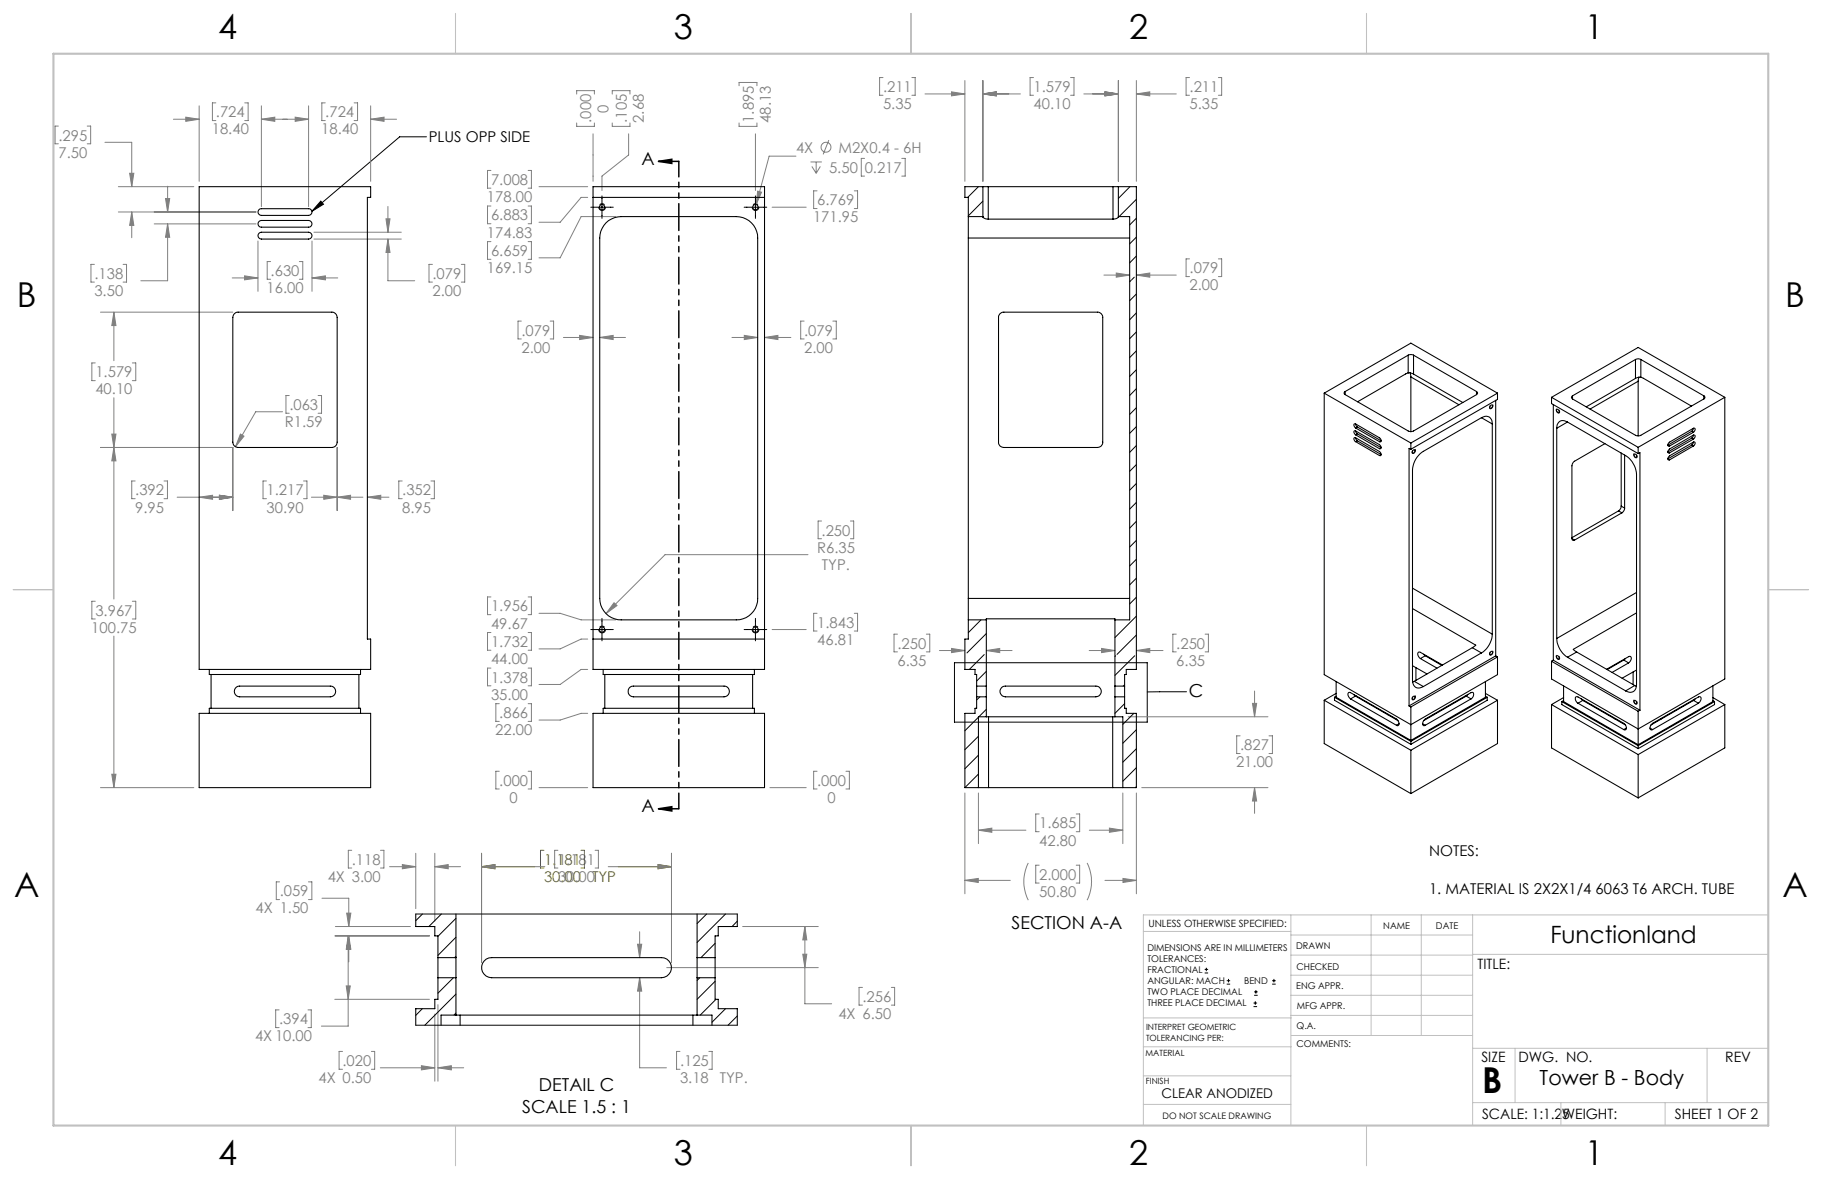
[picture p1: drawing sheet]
<svg xmlns="http://www.w3.org/2000/svg" width="432mm" height="279mm" viewBox="0 0 432 279" stroke-linecap="round" stroke-linejoin="round" font-family="sans-serif">
<g fill="none" stroke="#808080" stroke-width=".24">
<path d="M209.3 18.4h-.8v4.2h.8M216.1 18.4h.8v4.2h-.8M228.7 19.1v23.9M232.9 19.1v23.9M244.9 18.4h-.8v4.2h.8M253.7 18.4h.8v4.2h-.8M265 19.1v23.9M269.3 19.1v23.9M281.9 18.4h-.8v4.2h.8M288.7 18.4h.8v4.2h-.8M13.8 29.9h-.7v4.2h.7M20.7 29.9h.8v4.2h-.8"/>
<path d="M24.9 33.7h6.3v10.5M41.1 28.3h6.1M44 27.8l3.2 .5-3.2 .5zM47.2 25.1v17.9M51.2 24.4h-.9v4.2h.9M58 24.4h.8v4.2h-.8M61.9 28.3l3.2-.5v1zM61.9 25.1v23.9M61.9 28.3h11.2M70 27.8l3.1 .5-3.1 .5zM73.1 25.1v23.9M77.1 24.4h-.8v4.2h.8"/>
<path d="M83.9 24.4h.8v4.2h-.8M87.8 28.3l3.2-.5v1zM87.8 28.3h6.2M87.8 25.1v17.9M136.7 22.3v-.8h4.2v.8M136.7 29.1v.9h4.2v-.9M140.5 31.7v11.3M145.1 29.1v.9h4.2v-.9M145.1 22.3v-.8h4.2v.8M149 31.7v5l-6.3 5v3.5M175.2 29.1v.9h4.2v-.9M175.2 20.3v-.8h4.2v.8"/>
<path d="M179 31.7v13.5M188.6 37h-6.3l-3.1 11.5M192.1 38.4h2.7M192.4 39.4l1 1.7M193.4 38.4v2.7M194.4 39.4l-1 1.7M196.4 33.2l-1.3 3.4M204.9 37.5h-.8v4.2h.8M213.7 37.5h.8v4.2h-.8M219.2 22.3h9.5M225.5 21.8l3.2 .5-3.2 .4zM232.9 22.3l3.2-.5v.9z"/>
<path d="M232.9 22.3h8.9M256.9 22.3h8.1M261.9 21.8l3.1 .5-3.1 .4zM269.3 22.3l3.2-.5v.9zM269.3 22.3h9.5M28 44.2h17.9M28 50.2h32.7M30.7 41.1h1l-.5 3.1zM31.2 50.2l.5 3.2h-1zM31.2 50.2v6.1M36.5 53.1h24.2M39.2 47.1h1l-.5 3.1z"/>
<path d="M39.7 53.1l.5 3.1h-1zM39.7 53.1v13.4h-6.3M39.7 44.1v6.1M61.1 57.1v11.9M73.9 57.1v11.9M74.4 55h20.7M74.4 56.7h20.7M91.5 51.9h.9l-.5 3.1zM91.9 56.7l.5 3.1h-.9zM91.9 56.7v9.8h6.4M91.9 48.9v6.1M116.3 40.4h-.8v4.2h.8"/>
<path d="M116.3 48.8h-.8v4.2h.8M116.3 57.3h-.8v4.2h.8M125.2 40.4h.7v4.2h-.7M125.2 48.8h.7v4.2h-.7M125.2 57.3h.7v4.2h-.7M127.7 44.2h11.6M139.3 46.8h-1.6l-4.9 5.9h-5.1M145.9 51.3h-8.2l-4.9 9.8h-5.1M179.6 45.3l.9 .2-1.3 3zM183 49.1h8.1M193.6 45.2h-.8v4.2h.8M202.5 45.2h.7v4.2h-.7"/>
<path d="M22.4 62.7h-.8v4.2h.8M23.8 74h31.4M27 74l.5 3.2h-1zM27 74v11.5M29.2 62.7h.8v4.2h-.8M55 65.9h6.1M58 65.4l3.1 .5-3.1 .4zM64.1 62h-.8v4.2h.8M70.9 62h.9v4.2h-.9M73.9 65.9l3.2-.5v.9zM73.9 65.9h6.1M102.5 62.7h-.8v4.2h.8"/>
<path d="M109.3 62.7h.8v4.2h-.8M123.5 76.1h-.7v4.2h.7M130.4 76.1h.8v4.2h-.8M133.5 80h7M137.4 79.5l3.1 .5-3.1 .5zM142.1 80l3.2-.5v1zM142.1 80h6.1M173.5 80h6.1M176.4 79.5l3.2 .5-3.2 .5zM181.2 80l3.2-.5v1zM181.2 80h6.2M190.6 76.1h-.8v4.2h.8"/>
<path d="M197.4 76.1h.8v4.2h-.8M261.6 65.2h6.1M264.5 64.7l3.2 .5-3.2 .5zM269.3 65.2l3.2-.5v1zM269.3 65.2h9.5M281.9 61.3h-.8v4.2h.8M288.7 61.3h.8v4.2h-.8M22.6 86h-.8v4.2h.8M27 94.3v47.7M31.4 86h.8v4.2h-.8M67 97.6h-6.4l-4.8 8.3M68.5 93.7h-.7v4.2h.7"/>
<path d="M75.4 93.7h.8v4.2h-.8M23.8 106h31.4v15M26.5 102.9h1l-.5 3.1zM27 106l.5 3.2h-1zM32 114h-.8v4.2h.8M38.9 114h.8v4.2h-.8M42 117.8h13.2M47.2 117.8l3.2-.4v.9zM52 117.4l3.2 .4-3.2 .5zM57 102.9l.8 .5-2 2.5zM63.1 114h-.8v4.2h.8M71.9 114h.8v4.2h-.8"/>
<path d="M73.8 117.8h12.2M76.7 117.4l3.2 .4-3.2 .5zM79.9 117.8l3.2-.4v.9zM79.9 106v15M87.1 117.8l3.1-.4v.9zM87.1 117.8h5.1M95.3 114h-.8v4.2h.8M102.1 114h.8v4.2h-.8M191.5 131.4h-33.9l-14 14M194.7 123.5h-.8v4.2h.8M201.5 123.5h.8v4.2h-.8M22.6 142.5h-.8v4.2h.8"/>
<path d="M27 150.7v36M31.4 142.5h.8v4.2h-.8M116.3 158.3h-.8v4.2h.8M116.3 141.5h-.8v4.2h.8M116.3 149.9h-.8v4.2h.8M125.2 141.5h.7v4.2h-.7M125.2 149.9h.7v4.2h-.7M125.2 158.3h.7v4.2h-.7M127.7 145.3h5.1l4.9 1.6h8.2M139.3 158.6h-1.6l-4.9 3.6h-5.1M139.3 151.4h-1.6l-4.9 2.4h-5.1M145.5 142.8l.7 .7-2.6 1.9z"/>
<path d="M183 149.2h8.1M193.6 145.3h-.8v4.2h.8M202.5 145.3h.7v4.2h-.7M212.7 150.3h-.8v4.2h.8M219.5 150.3h.8v4.2h-.8M222.6 154.2h6.1M225.5 153.7l3.2 .5-3.2 .5zM233.8 154.2l3.1-.5v1zM233.8 154.2h6.1M258.1 154.2h6.1M261.1 153.7l3.1 .5-3.1 .5zM269.3 154.2l3.2-.5v1z"/>
<path d="M269.3 154.2h6.3M278.8 150.3h-.8v4.2h.8M285.6 150.3h.8v4.2h-.8M118.3 166.8h-.8v4.2h.8M125.2 166.8h.7v4.2h-.7M139.3 169.1h-1.6l-4.9 1.5h-5.1M267.4 169.9h33.1M293.9 174.4h-.8v4.2h.8M296.8 166.7h1l-.5 3.2zM297.3 163.8v6.1M300.7 174.4h.9v4.2h-.9M23.8 186.7h22.1"/>
<path d="M26.5 183.5h1l-.5 3.2zM118.3 182.8h-.8v4.2h.8M125.2 182.8h.7v4.2h-.7M127.7 186.7h11.6M182.5 186.7h8.6M193.6 182.8h-.8v4.2h.8M200.5 182.8h.8v4.2h-.8M228.7 187.9v23.9M231.9 196.7l3.2-.4v.9zM231.9 187.9v12M231.9 196.7h11.2M246.3 192.9h-.8v4.2h.8"/>
<path d="M255.1 192.9h.8v4.2h-.8M258.2 196.7h7.9M262.9 196.3l3.2 .4-3.2 .5zM266.1 187.9v12M269.3 187.9v23.9M270.6 186.7h29.9M297.3 186.7l.5 3.1h-1zM297.3 186.7v6.1M66.3 209h-.8v4.2h.8M73.1 209h.8v4.2h-.8M76.3 212.9h6.4v6.7M79.5 219.6h17.8"/>
<path d="M82.2 216.4h.9l-.4 3.2zM83.4 201.5h-.8v4.2h.8M90.2 201.5h.8v4.2h-.8M92.3 205.4h6.2M95.4 204.9l3.1 .5-3.1 .5zM98.5 202.2v13.1M103 205.4l3.2-.5v1zM103 202.2v16.1M103 205.4h6.1M114.1 205.4l3.2-.5v1zM114.1 205.4h15M114.1 202.2v25.8"/>
<path d="M132.2 201.5h-.8v4.2h.8M141 201.5h.8v4.2h-.8M144.1 205.4h15M156 204.9l3.1 .5-3.1 .5zM159.1 202.2v25.8M176 219.6h17.9M190.7 219.6l.5 3.1h-.9zM190.7 219.6v18.3h6.4M228.7 208.6l3.1-.4v.9zM228.7 208.6h10.7M243.7 204.5a9.7 9.7 0 0 0 0 8.8M246.3 205h-.8v4.3h.8"/>
<path d="M255.1 205h.8v4.3h-.8M257.6 204.5a9.7 9.7 0 0 1 0 8.8M261.9 208.6h7.4M266.1 208.2l3.2 .4-3.2 .5zM66.1 239.3h-.8v4.2h.8M73 239.3h.8v4.2h-.8M79.3 221.8h22.5M79.3 236.8h22.5M82.1 233.6h.9l-.5 3.2zM82.5 221.8l.5 3.2h-.9zM82.5 221.8v21.4h-6.3M82.7 221.8l.4 3.2h-.9z"/>
<path d="M82.7 221.8v6.1M103.8 238.1v18.1M151.1 223.8h1l-.5 3.1zM151.6 231.7l.5 3.2h-1zM151.6 231.7v21.3h6.3M151.6 220.8v6.1M158 229.3h35.9M190.3 226.1h.9l-.5 3.2zM204.4 234h-.8v4.2h.8M211.2 234h.8v4.2h-.8M81.2 249.2h-.8v4.2h.8M88 249.2h.8v4.2h-.8"/>
<path d="M90.1 253h12.9M99.9 252.6l3.1 .4-3.1 .5zM103 240.3v15.9M103.8 253l3.2-.4v.9zM103.8 253h6.1M161.1 249.2h-.8v4.2h.8M168 249.2h.8v4.2h-.8"/>
<circle cx="195.7" cy="34.9" r="1.18"/>
</g>
<g fill="none" stroke="#000" stroke-width=".24">
<path d="M101.1 32.4h-6.4l-20.8 17.7M76 47.7l.7 .7-2.8 1.7zM140 49.1h5.3M142.7 46.4v5.4M176.4 49.1h5.3M179 46.4v5.4M140 149.2h5.3M142.7 146.5v5.4M176.4 149.2h5.3M179 146.5v5.4M226.2 157.1h45.7v14h-45.7zM281.2 163.9l-9.3 .1"/>
<path d="M285.5 230.6h.8M285.5 229.7h.8M285.9 229.3v.9M290.7 233.2h.8M290.7 232.4h.8M291.1 232v.8M297.1 238.5h.8M297.1 237.7h.8M297.2 235.9h.9M297.2 235.1h.9M297.5 237.3v.8M297.6 234.6v.9"/>
<path d="M301.5 233.2h.8M301.5 232.4h.8M301.9 232v.8"/>
</g>
<path d="M156 38.2l3.2-.5v1zM156 38.2h4.9M156 191.7l3.2-.5v1zM156 191.7h4.9" fill="none" stroke="#000" stroke-width=".35"/>
<path d="M114.1 202.2v25.8M114.1 205.4h12.7M114.1 205.4l3.2-.5v1zM128.9 201.5h-.8v4.2h.8M137.7 201.5h.8v4.2h-.8M146.5 205.4h12.6M156 204.9l3.1 .5-3.1 .5zM159.1 202.2v25.8" fill="none" stroke="#808000" stroke-width=".24"/>
<path d="M142.7 49.9a.8 .8 0 0 1-.7-1.2 .8 .8 0 0 1 1.3-.1 .8 .8 0 0 1-.5 1.3h-.1M179.1 49.9a.8 .8 0 0 1-.8-1.2 .8 .8 0 0 1 1.4-.1 .8 .8 0 0 1-.5 1.3h-.1M142.7 150a.8 .8 0 0 1-.7-1.2 .8 .8 0 0 1 1.3-.1 .8 .8 0 0 1-.5 1.3h-.1M179.1 150a.8 .8 0 0 1-.8-1.2 .8 .8 0 0 1 1.4-.1 .8 .8 0 0 1-.5 1.3h-.1" fill="none" stroke="#000" stroke-width=".24" stroke-dasharray="1.3 .6" stroke-linecap="butt"/>
<path d="M353.4 96.8l-.1 .1a.54 .54 0 0 1-.2-.7 .54 .54 0 0 1 .6-.4l.1 .5-.4 .5M369.2 97.8a.48 .48 0 0 1-.4-.4 .48 .48 0 0 1 .4-.5 .51 .51 0 0 1 .4 .4 .51 .51 0 0 1-.3 .6l-.1-.1M335 107.4v.1a.54 .54 0 0 1-.3-.7 .54 .54 0 0 1 .6-.4l.1 .5-.4 .5M387.6 108.4a.48 .48 0 0 1-.5-.4 .48 .48 0 0 1 .4-.5 .51 .51 0 0 1 .5 .4 .51 .51 0 0 1-.3 .6l-.1-.1M353.4 155.2h-.1a.54 .54 0 0 1-.2-.6 .54 .54 0 0 1 .6-.4l.1 .5-.4 .5M369.2 156.2a.48 .48 0 0 1-.4-.4 .48 .48 0 0 1 .4-.5 .51 .51 0 0 1 .4 .4 .51 .51 0 0 1-.3 .6l-.1-.1M335 165.8a.54 .54 0 0 1-.3-.6 .54 .54 0 0 1 .6-.4l.1 .5-.4 .5M387.6 166.8a.48 .48 0 0 1-.5-.4 .48 .48 0 0 1 .4-.5 .51 .51 0 0 1 .5 .4 .51 .51 0 0 1-.3 .6l-.1-.1" fill="none" stroke="#000" stroke-width=".24" stroke-dasharray="1.3 .6" stroke-dashoffset=".1" stroke-linecap="butt"/>
<path d="M160.9 38.2v153.5" fill="none" stroke="#000" stroke-width=".35" stroke-dasharray="6.3 1.3 1.3 1.3 1.3 1.3" stroke-dashoffset="2.7"/>
<g fill="none" stroke="#c0c0c0" stroke-width=".24">
<path d="M305.9 216.8v49.9M324.9 216.8v28.6M336.8 216.8v28.6M349 216.8v49.9M419.1 216.8h-148.1v49.9M271 220.7h34.9M305.9 231.1h43.1M305.9 226.3h43.1M305.9 221.6h43.1M305.9 235.9h43.1M349 226.2h70.1M271 255h34.9"/>
<path d="M271 248.1h35M271 241.2h35M305.9 240.6h43.1M306 245.4h43M349 248.4h70.1M359.1 248.4v12.9M404.6 248.4v12.9M271 261.7h34.9M349 261.3h70.1M369.9 261.3v5.4M394.6 261.3v5.4"/>
</g>
<path d="M108 3.2v9.5M215.9 3.2v9.5M323.8 3.2v9.5M3.1 139.7h9.6M419.1 139.7h9.5M108 266.7v9.6M215.9 266.7v9.6M323.8 266.7v9.6" fill="none" stroke="#c0c0c0" stroke-width=".25"/>
<path d="M12.7 12.7h406.4v254h-406.4z" fill="none" stroke="#c0c0c0" stroke-width=".5"/>
<g fill="#000">
<path d="M76 47.7l.7 .7-2.8 1.7z"/>
<path d="M156 38.2l3.2-.5v1zM156 191.7l3.2-.5v1z"/>
</g>
<path d="M156 204.9l3.1 .5-3.1 .5zM114.1 205.4l3.2-.5v1z" fill="#808000"/>
<path d="M145.5 142.8l-1.9 2.6 2.6-1.9zM179.6 45.3l-.4 3.2 1.3-3zM137.4 79.5l3.1 .5-3.1 .5zM142.1 80l3.2-.5v1zM176.4 79.5l3.2 .5-3.2 .5zM181.2 80l3.2-.5v1zM261.9 21.8l3.1 .5-3.1 .4zM232.9 22.3l3.2-.5v.9zM264.5 64.7l3.2 .5-3.2 .5zM269.3 65.2l3.2-.5v1zM269.3 22.3l3.2-.5v.9zM261.9 21.8l3.1 .5-3.1 .4zM225.5 21.8l3.2 .5-3.2 .4zM232.9 22.3l3.2-.5v.9zM266.1 208.2l3.2 .4-3.2 .5zM228.7 208.6l3.1-.4v.9zM262.9 196.3l3.2 .4-3.2 .5zM231.9 196.7l3.2-.4v.9zM296.8 166.7h1l-.5 3.2zM297.3 186.7l.5 3.1h-1zM261.1 153.7l3.1 .5-3.1 .5zM269.3 154.2l3.2-.5v1zM225.5 153.7l3.2 .5-3.2 .5zM233.8 154.2l3.1-.5v1zM82.2 216.4h.9l-.4 3.2zM82.7 221.8l.4 3.2h-.9zM82.5 221.8l.5 3.2h-.9zM82.1 233.6h.9l-.5 3.2zM95.4 204.9l3.1 .5-3.1 .5zM103 205.4l3.2-.5v1zM114.1 205.4l3.2-.5v1zM156 204.9l3.1 .5-3.1 .5zM151.1 223.8h1l-.5 3.1zM151.6 231.7l.5 3.2h-1zM190.7 219.6l.5 3.1h-.9zM190.3 226.1h.9l-.5 3.2zM99.9 252.6l3.1 .4-3.1 .5zM103.8 253l3.2-.4v.9zM91.5 51.9h.9l-.5 3.1zM91.9 56.7l.5 3.1h-.9zM44 27.8l3.2 .5-3.2 .5zM61.9 28.3l3.2-.5v1zM87.8 28.3l3.2-.5v1zM70 27.8l3.1 .5-3.1 .5zM30.7 41.1h1l-.5 3.1zM31.2 50.2l.5 3.2h-1zM39.2 47.1h1l-.5 3.1zM39.7 53.1l.5 3.1h-1zM58 65.4l3.1 .5-3.1 .4zM73.9 65.9l3.2-.5v.9zM26.5 183.5h1l-.5 3.2zM27 106l.5 3.2h-1zM27 74l.5 3.2h-1zM26.5 102.9h1l-.5 3.1zM52 117.4l3.2 .4-3.2 .5zM79.9 117.8l3.2-.4v.9zM52 117.4l3.2 .4-3.2 .5zM47.2 117.8l3.2-.4v.9zM76.7 117.4l3.2 .4-3.2 .5zM87.1 117.8l3.1-.4v.9zM57 102.9l-1.2 3 2-2.5z" fill="#808080"/>
<g fill="none" stroke="#000" stroke-width=".25">
<path d="M47.2 44.2h40.6v2.6h-.7v104.6h.7v7.2h-40.6zM61.4 49.7l.5-.2h11.2a.79 .79 0 0 1 .8 .8 .79 .79 0 0 1-.8 .7h-11.2a.8 .8 0 0 1-.7-.5 .8 .8 0 0 1 .2-.8zM61.4 52.5l.5-.3h11.2a.79 .79 0 0 1 .8 .8 .79 .79 0 0 1-.8 .8h-11.2a.78 .78 0 0 1-.7-.4 .78 .78 0 0 1 .2-.9zM61.4 55.3l.5-.3h11.2a.81 .81 0 0 1 .8 .8 .81 .81 0 0 1-.8 .9h-11.2a.8 .8 0 0 1-.7-.5 .8 .8 0 0 1 .2-.9zM140.5 44.2h40.7v114.4h-40.7zM140.5 46.8h40.7M143.6 52.8a5.4 5.4 0 0 1 3.6-1.5h27.3a5.1 5.1 0 0 1 5.1 5.1v85.4a5.1 5.1 0 0 1-5.1 5.1h-27.3a5.1 5.1 0 0 1-5.1-5.1v-85.4a5 5 0 0 1 1.5-3.6zM229.5 51.3v5.1M229.5 51.3h3.4M229.5 56.4v85.4M229.5 56.4h38.2M232.9 51.3v.1a.96 .96 0 0 0 1.3 .5"/>
<path d="M232.9 44.2h1.3M232.9 44.2h-4.2v2.6h.8v4.5M232.9 44.2v7.1M234.2 44.2h29.6M234.2 51.9h29.6M234.2 44.2v7.7M263.8 44.2h1.2M263.8 44.2v7.7M265 51.3l-.5 .5-.7 .1M265 44.2h4.3v114.4h-2.4v1.2h-.4v2.8M265 51.3h2.7v95.6h-3.5M265 44.2v7.1"/>
<path d="M55.6 74.3l.6-.3h22.4a1.26 1.26 0 0 1 1.3 1.2v29.6a1.26 1.26 0 0 1-1.3 1.2h-22.2a1.26 1.26 0 0 1-1.2-1.2v-29.6zM237 74.3l.7-.3h22.4a1.21 1.21 0 0 1 1.2 1.2v29.6a1.21 1.21 0 0 1-1.2 1.2h-22.2a1.21 1.21 0 0 1-1.3-1.2v-29.8zM313.8 93.2l20.6-11.9 20.5 11.9M313.8 93.2l20.6 11.8M313.8 93.2v66.7l20.6 11.8 20.5-11.8v-4.2M318.8 93.5l15 8.7 .6 .1 .6-.2 14.9-8.6M318.8 92.8a.38 .38 0 0 0-.3 .4 .38 .38 0 0 0 .3 .3M318.8 92.8v.7M333.7 84.2l.5-.2 .8 .2M333.7 88.4l-12 6.8M333.7 88.4l1.3 .3M333.7 84.2l-14.9 8.6"/>
<path d="M333.7 84.2v4.2M334.2 88.3l.2 1M334.4 89.3v13M334.4 89.3l11.4 6.6M335 84.2l14.9 8.6M335 88.7l11.7 6.7M335 84.2v4.5M349.9 92.8a.4 .4 0 0 1 .3 .4 .4 .4 0 0 1-.3 .3M349.9 92.8v.7M351.1 99a1.57 1.57 0 0 1 1.8-.2 1.57 1.57 0 0 1 .8 1.7M351.1 99l-13.8 8a5.5 5.5 0 0 0-2.5 4.4v49.8a1.57 1.57 0 0 0 .7 1.7 1.57 1.57 0 0 0 1.8-.2M351.1 99l2.6 1.5"/>
<path d="M353.3 96.1l.2-.1a.43 .43 0 0 1 .1 .5 .43 .43 0 0 1-.5 .2zM354.5 94.9v60.5M354.9 93.2l-20.5 11.8M354.9 93.2v1.5l-20.5 11.8M367.7 94.2l20.5-11.9 20.6 11.9M367.7 94.2l20.5 11.8M367.7 94.2v1.4l20.5 11.9M368.1 95.9v60.6M369 97a.47 .47 0 0 1 .4 .3 .47 .47 0 0 1-.1 .5l-.4-.4zM372.7 93.8a.4 .4 0 0 0-.3 .4 .4 .4 0 0 0 .3 .3M372.7 94.5l15.4 8.8 .7-.1 15-8.7M372.7 93.8v.7"/>
<path d="M387.6 85.2l.6-.2 .7 .2M387.6 85.2l-14.9 8.6M387.6 89.7l-11.7 6.7M387.6 85.2v4.5M388.2 90.3v13M388.2 90.3l-11.4 6.6M388.4 89.4l-.2 .9M388.9 89.4l-1.3 .3M388.9 89.4l12 6.8M388.9 85.2l14.9 8.6M388.9 85.2v4.2M403.8 93.8a.38 .38 0 0 1 .3 .4 .38 .38 0 0 1-.3 .3"/>
<path d="M403.8 93.8v.7M408.8 94.2l-20.6 11.8M408.8 94.2v66.7l-20.6 11.9-20.5-11.9v-4.2M321.3 100.5l5.6 3.3 .4 .4v.4l-.4 .1M321.3 100.5l-.3-.1-.1 .3 .4 .7M321.3 102.1l5.6 3.3 .4 .5v.3l-.4 .1M321.3 102.1h-.3l-.1 .2 .4 .7M321.3 103.8l5.6 3.2 .4 .5v.4h-.4M321.3 103.8l-.3-.1-.1 .3 .4 .7M321.3 100.5l.4 .7M321.3 102.1l.4 .7M321.3 103.8l.4 .7"/>
<path d="M321.3 101.4l5.6 3.3M321.3 103l5.6 3.3M321.3 104.7l5.6 3.2M321.7 101.2l5.6 3.3-.4 .2M321.7 101.2l-.4 .2M321.7 102.8l5.6 3.3-.4 .2M321.7 102.8l-.4 .2M321.7 104.5l5.6 3.2-.4 .2M321.7 104.5l-.4 .2M334.4 105v1.5M334.4 106.5l-.5-.2v61M334.9 106.7l.2-.2a.43 .43 0 0 1 .2 .6 .43 .43 0 0 1-.6 .2z"/>
<path d="M353.7 100.5v49.8M368.9 101.5v49.8M371.5 100l13.8 8a5.8 5.8 0 0 1 2.5 4.4v49.8a1.58 1.58 0 0 1-.7 1.7 1.58 1.58 0 0 1-1.8-.2M371.5 100a1.55 1.55 0 0 0-1.8-.2 1.55 1.55 0 0 0-.8 1.7M371.5 100l-2.6 1.5M380.4 105.1l-7.2 4.2-.6 .6-.1 17.7M384.2 119.9l-.2 .7-.4 .5M384.2 119.9l.8 .5M384.2 107.4v12.5M385 107.8v12.6M387.3 107.7a.43 .43 0 0 1 .5 .2 .43 .43 0 0 1-.1 .5l-.4-.3zM388.2 106v1.5"/>
<path d="M388.2 107.5l.5-.2v61M400.9 102.2l-5.6 3.3 .4 .2M400.9 102.2l.4 .2M400.9 103.8l-5.6 3.3 .4 .2M400.9 103.8l.4 .3M400.9 105.5l-5.6 3.2 .4 .3M400.9 105.5l.4 .2M401.3 103.1l-5.6 3.3-.4 .5v.3l.4 .1M401.3 103.1h.3l.1 .3-.4 .7M401.3 104.8l-5.6 3.2-.4 .5v.4l.4 .1M401.3 104.8l.3-.1 .1 .3-.4 .7M401.3 101.5l-5.6 3.3-.4 .5v.3l.4 .1"/>
<path d="M401.3 101.5h.3l.1 .2-.4 .7M401.3 101.5l-.4 .7M401.3 103.1l-.4 .7M401.3 104.8l-.4 .7M401.3 104.1l-5.6 3.2M401.3 105.7l-5.6 3.3M401.3 102.4l-5.6 3.3M334.8 139.4l18.9 10.9M372.5 127.6a.4 .4 0 0 0 .2 .4 .4 .4 0 0 0 .5 0M372.5 127.6l.7 .4M383.6 121.1l.8 .4M383.6 121.1l-11.1 6.3"/>
<path d="M384.4 121.5l-11.2 6.5M385 120.4l-.2 .6-.4 .5M49.6 158.6v1.2h35.8v-1.2M50 159.8v8.1M85.1 159.8v8.1M140.5 151.4h40.7M142.9 158.6v1.2h35.9v-1.2M143.3 159.8v8.1M178.4 159.8v8.1M229.5 141.8v5.1M229.5 146.9v4.5h-.8v7.2h2.4v1.2h.4v2.8M229.5 146.9h4.3"/>
<path d="M229.5 141.8h38.2M233.8 146.9v-.3h30.4v.3M233.8 146.9v15.7M264.2 146.9v15.7M334.8 144.2l14.9 8.7-.8 .6M334.8 157.8l3.4 1.9M335.6 158.2v3M336.6 156.1a.98 .98 0 0 1-.3-1.6l5.5 3.1M336.6 156.1l3.9 2.2M337.4 155l.4 .4M337.8 155.4l-1.2 .7M337.8 155.4l3.9 2.3"/>
<path d="M348.9 153.5l2.2 1.2M348.9 153.5l-13.7 8M351.1 154.7l-13.8 8M353.3 154.5l.2-.2a.43 .43 0 0 1 .1 .6 .43 .43 0 0 1-.5 .2zM353.7 150.3a5.5 5.5 0 0 1-2.6 4.4M354.5 155.4l-20.6 11.9M354.5 155.4l.4 .3M354.9 155.7l-20.5 11.8M367.7 156.7l20.5 11.9M368.1 156.5l20.6 11.8M368.1 156.5l-.4 .2M368.9 155.5a.43 .43 0 0 1 .5 .2 .43 .43 0 0 1-.1 .5l-.3-.3z"/>
<path d="M368.9 151.3a5.6 5.6 0 0 0 2.6 4.5M371.5 155.8l13.8 7.9M373.7 154.5l-2.2 1.3M373.7 154.5l13.7 8M384.8 156.4l1.2 .7M384.8 156.4l-3.9 2.3M385.2 156.1l-.4 .3M386 157.1a.98 .98 0 0 0 .3-1.6l-5.5 3.1M386 157.1l-3.9 2.2M387 159.2v3M387.8 145.2l-14.9 8.7 .8 .6M387.8 158.8l-3.4 1.9"/>
<path d="M387.8 140.4l-18.9 10.9M47.2 169.1h40.6v17.6h-40.6zM49.6 169.1v-1.2h35.8v1.2M55.8 163.1l.6-.5h.4h21.5a1.27 1.27 0 0 1 1.3 1.3 1.27 1.27 0 0 1-1.3 1.2h-21.5a1.29 1.29 0 0 1-1-2zM140.5 169.1h40.7v17.6h-40.7zM142.9 169.1v-1.2h35.9v1.2M149.4 162.8l.7-.2h21.5a1.27 1.27 0 0 1 1.3 1.3 1.27 1.27 0 0 1-1.3 1.2h-21.5a1.29 1.29 0 0 1-1.2-.8 1.29 1.29 0 0 1 .5-1.5zM231.5 162.6v2.5M231.5 165.1v2.8h-.4v1.2h-2.4v17.6h3.2M231.5 165.1h2.3M231.5 162.6h2.3M233.8 162.6v2.5"/>
<path d="M233.8 165.1v4.8M234.3 169.9v16.8M237.3 163l.3-.2 .7-.2h21.4a1.27 1.27 0 0 1 1.3 1.3 1.27 1.27 0 0 1-1.3 1.2h-21.4a1.28 1.28 0 0 1-1.2-.7 1.28 1.28 0 0 1 .2-1.4zM263.7 169.9v16.8M264.2 162.6v2.5M264.2 165.1h2.3M264.2 162.6h2.3M264.2 165.1v4.8M266.5 162.6v2.5M266.5 165.1v2.8h.4v1.2h2.4v17.6h-3.2M313.8 165.9v10.3l20.6 11.9M313.8 165.9l20.6 11.9"/>
<path d="M316.3 165.2v.7l18.1 10.5M316.3 165.2l18.1 10.5M316.7 161.5v3.7l17.7 10.3M316.7 164.3l-2.9 1.6M316.7 165l-.4 .2M320.1 165.6a.98 .98 0 0 1-.4-1.5l11.2 6.3a1.01 1.01 0 0 1 .4 1.6l-.4-.1M320.1 165.6l10.8 6.3M320.9 164.6l.3 .4M321.2 165l-1.1 .6M321.2 165l10.1 5.8M321.5 165h-.2M329 169.3l-.1 .1"/>
<path d="M331.6 171.5l-.7 .4M333.9 167.3l.5 .2M334.4 167.5v8M334.4 175.7v.7M334.4 177.8v10.3M334.9 165.1l.2-.1a.41 .41 0 0 1 .1 .5 .41 .41 0 0 1-.5 .2zM335.2 161.5l-.4 .1M335.2 161.5l2.1 1.2M337.1 171.5l.7 .4M339.7 169.3l.1 .1M347.2 165h.1M347.5 165l1.1 .6"/>
<path d="M347.5 165l-10.1 5.8M347.9 164.6l-.4 .4M348.6 165.6a1.02 1.02 0 0 0 .4-1.5h-.4l-10.8 6.3a1.05 1.05 0 0 0-.4 1.6l.4-.1M348.6 165.6l-10.8 6.3M352 161.5v3.7l-17.6 10.3M352 164.3l2.9 1.6M352 165l.5 .2M352.5 165.2v.7l-18.1 10.5M352.5 165.2l-18.1 10.5M354.9 165.9v10.3l-20.5 11.9M354.9 165.9l-20.5 11.9M367.7 167v10.2l20.5 11.9"/>
<path d="M367.7 167l20.5 11.8M370.1 166.3v.7l18.1 10.4M370.1 166.3l18.1 10.4M370.6 162.5v3.8l17.6 10.2M370.6 165.3l-2.9 1.7M370.6 166l-.5 .3M374 166.7a.97 .97 0 0 1-.4-1.6l.4 .1 10.8 6.2a1.02 1.02 0 0 1 .4 1.6l-.4-.1M374 166.7l10.8 6.2M374.7 165.6l.4 .4M375.1 166l-1.1 .7M375.1 166l10.1 5.8M375.4 166l-.2 .1"/>
<path d="M382.9 170.3l-.1 .1M385.4 172.5l-.6 .4M387.3 166.1a.43 .43 0 0 1 .5 .1 .43 .43 0 0 1-.1 .6l-.4-.3zM387.4 162.5l.4 .2M387.4 162.5l-2.1 1.2M388.2 168.6v7.9M388.2 176.7v.7M388.2 178.8v10.3M388.7 168.3l-.5 .3M391 172.5l.7 .4M393.6 170.3l.1 .1M401.1 166l.1 .1"/>
<path d="M401.4 166l1.1 .7M401.4 166l-10.1 5.8M401.7 165.6l-.3 .4M402.5 166.7a.98 .98 0 0 0 .4-1.6l-11.2 6.3a.98 .98 0 0 0-.4 1.6l.4-.1M402.5 166.7l-10.8 6.2M405.9 162.5v3.8l-17.7 10.2M405.9 165.3l2.9 1.7M405.9 166l.4 .3M406.3 166.3v.7l-18.1 10.4M406.3 166.3l-18.1 10.4M408.8 167v10.2l-20.6 11.9M408.8 167l-20.6 11.8"/>
<path d="M231.9 186.7h2.4M231.9 186.7v-16.8h34.2v16.8M234.3 186.7h29.4M263.7 186.7h2.4M98.5 216.6v3h4.5v2.2h.8v5.1M108.1 216.6v10.3M165.2 216.6v10.3M174.7 216.6v3h-4.5v2.2h-.7v5.1M103.8 226.9v4.8M103.8 226.9h4.3M103.8 231.7h4.3M103.8 231.7v5.1h-.8v2.2h-4.5v4"/>
<path d="M108.1 226.9v4.8M108.1 231.7v8.9M114.7 227.8l.5-.5 1.3-.4h40.2a2.38 2.38 0 0 1 2.4 2.4 2.38 2.38 0 0 1-2.4 2.4h-40.2a2.38 2.38 0 0 1-2.2-1.4 2.38 2.38 0 0 1 .4-2.5zM165.2 226.9v4.8M165.2 226.9h4.3M165.2 231.7v8.9M165.2 231.7h4.3M169.5 226.9v4.8M169.5 231.7v5.1h.7v2.2h4.5v4M104.5 243v-2.4h64.2v2.4M109 240.6v2.4M164.2 240.6v2.4"/>
<circle cx="142.7" cy="49.1" r=".64"/>
<circle cx="179" cy="49.1" r=".63"/>
<circle cx="142.7" cy="149.2" r=".64"/>
<circle cx="179" cy="149.2" r=".63"/>
</g>
<g fill="none" stroke="#000" stroke-width=".24">
<path d="M231.9 44.2l-2.6 2.6M232.9 47.7l-3.4 3.5M267.8 44.2l-2.8 2.8M269.3 47.2l-4.1 4.1M269.3 51.7l-1.6 1.6M269.3 56.2l-1.6 1.6M268.1 66.4l-.4 .4M268.8 65.7l-.6 .6M269.3 60.7l-1.6 1.6M269.3 69.7l-1.6 1.6M269.3 74.2l-1.6 1.6M269.3 78.7l-1.6 1.6"/>
<path d="M269.3 83.1l-1.6 1.6M269.3 87.6l-1.6 1.6M269.3 92.1l-1.6 1.6M269.3 96.6l-1.6 1.6M269.3 101.1l-1.6 1.6M269.3 105.6l-1.6 1.6M269.3 110.1l-1.6 1.6M269.3 114.6l-1.6 1.6M269.3 119.1l-1.6 1.6M269.3 123.5l-1.6 1.7M269.3 128.1l-1.6 1.5M269.3 132.5l-1.6 1.6"/>
<path d="M269.3 137l-1.6 1.6M232.5 146.9l-3 3M233.3 155.1l-3.6 3.5M233.8 150.1l-4.6 4.6M233.8 159.1l-2.3 2.3M264.4 155.4l-.2 .2M268.9 155.4l-4.7 4.7M269.3 141.5l-1.6 1.6M269.3 146l-5.1 5.1M269.3 150.5l-4.6 4.6M231.9 170l-3.2 3.2M231.9 174.5l-3.2 3.2"/>
<path d="M231.9 179l-3.2 3.2M232.2 165.1l-.7 .8M233.8 168.1l-1.8 1.8M266.5 166.8l-2.3 2.3M266.5 162.3l-.3 .3M268.7 169.1l-2.6 2.6M269.3 172.9l-3.2 3.2M269.3 177.4l-3.2 3.2M231.9 183.4l-3.2 3.3M269.3 181.9l-3.2 3.2M269.3 186.4l-.2 .3M98.5 216.6h76.2"/>
<path d="M100.1 216.6l-1.6 1.6M104.6 216.6l-3 3M108.1 217.6l-4.3 4.3M167.5 216.6l-2.3 2.3M171.9 216.6l-6.7 6.7M174.7 218.3l-1.2 1.3M100.1 239l-1.6 1.6M107.5 231.7l-3.7 3.7M108.1 235.6l-7.4 7.4M108.1 222.1l-4.3 4.3M108.1 226.6l-.4 .3M165.8 231.7l-.6 .6"/>
<path d="M169.5 232.6l-4.3 4.2M169.5 223.6l-3.4 3.3M169.7 236.8l-3.8 3.8M171.9 239l-3.2 3.3M98.5 243h76.2M108.1 240.1l-.5 .5M174.7 240.8l-2.2 2.2"/>
</g>
<text font-size="8.5" x="351.3" y="259">B</text>
<g font-size="8.1">
<text x="51.7" y="9.3">4</text>
<text x="159.7" y="9.3">3</text>
<text x="267.6" y="9.3">2</text>
<text x="375.6" y="9.3">1</text>
<text x="4" y="72.8">B</text>
<text x="423.1" y="72.8">B</text>
<text x="3.3" y="212.5">A</text>
<text x="422.4" y="212.5">A</text>
<text x="51.7" y="276">4</text>
<text x="159.7" y="276">3</text>
<text x="267.6" y="276">2</text>
<text x="375.6" y="276">1</text>
</g>
<text font-size="5.6" x="367.4" y="223.4">Functionland</text>
<text font-size="4.9" x="364.9" y="257">Tower B - Body</text>
<g font-size="4.2">
<text x="152" y="39">A</text>
<text x="281.7" y="165.1">C</text>
<text x="152" y="192.4">A</text>
<text x="239.8" y="220.1">SECTION A-A</text>
<text x="123.7" y="263.9">SCALE 1.5 : 1</text>
<text x="127.7" y="258.6">DETAIL C</text>
</g>
<g font-size="3.5" fill="#808080">
<text x="209.3" y="21.8">.211</text>
<text x="245" y="21.8">1.579</text>
<text x="281.9" y="21.8">.211</text>
<text x="51.2" y="27.8">.724</text>
<text x="77.1" y="27.8">.724</text>
<text x="140.1" y="29.1" transform="rotate(-90 140.1 29.1)">.000</text>
<text x="144.2" y="26.7" transform="rotate(-90 144.2 26.7)">0</text>
<text x="148.6" y="29.1" transform="rotate(-90 148.6 29.1)">.105</text>
<text x="152.6" y="29.1" transform="rotate(-90 152.6 29.1)">2.68</text>
<text x="178.6" y="29.1" transform="rotate(-90 178.6 29.1)">1.895</text>
<text x="182.7" y="29.1" transform="rotate(-90 182.7 29.1)">48.13</text>
<text x="209.3" y="25.9">5.35</text>
<text x="245" y="25.9">40.10</text>
<text x="281.9" y="25.9">5.35</text>
<text x="13.9" y="33.3">.295</text>
<text x="50.2" y="31.9">18.40</text>
<text x="76.1" y="31.9">18.40</text>
<text x="13.9" y="37.4">7.50</text>
<text x="188.6" y="36.2">4X</text>
<text x="196.5" y="40.9">5.50</text>
<text x="198.7" y="36.2">M2X0.4 - 6H</text>
<text x="204.9" y="40.9">0.217</text>
<text x="115.4" y="47.9">178.00</text>
<text x="116.4" y="43.8">7.008</text>
<text x="116.4" y="52.2">6.883</text>
<text x="192.7" y="52.7">171.95</text>
<text x="193.7" y="48.6">6.769</text>
<text x="115.4" y="56.3">174.83</text>
<text x="64.1" y="65.4">.630</text>
<text x="115.4" y="64.7">169.15</text>
<text x="116.4" y="60.7">6.659</text>
<text x="281.9" y="64.7">.079</text>
<text x="22.4" y="66.1">.138</text>
<text x="22.4" y="70.1">3.50</text>
<text x="63.2" y="69.5">16.00</text>
<text x="102.5" y="66.1">.079</text>
<text x="102.5" y="70.1">2.00</text>
<text x="281.9" y="68.8">2.00</text>
<text x="123.6" y="79.5">.079</text>
<text x="123.6" y="83.6">2.00</text>
<text x="190.6" y="79.5">.079</text>
<text x="190.6" y="83.6">2.00</text>
<text x="22.6" y="89.4">1.579</text>
<text x="22.6" y="93.5">40.10</text>
<text x="67.5" y="101.2">R1.59</text>
<text x="68.6" y="97.1">.063</text>
<text x="32.1" y="117.4">.392</text>
<text x="63.2" y="117.4">1.217</text>
<text x="95.3" y="117.4">.352</text>
<text x="32.1" y="121.5">9.95</text>
<text x="63.2" y="121.5">30.90</text>
<text x="95.3" y="121.5">8.95</text>
<text x="193.6" y="131">R6.35</text>
<text x="194.7" y="126.9">.250</text>
<text x="194.8" y="135.2">TYP.</text>
<text x="21.6" y="150">100.75</text>
<text x="22.6" y="145.9">3.967</text>
<text x="116.4" y="144.9">1.956</text>
<text x="116.4" y="148.9">49.67</text>
<text x="193.7" y="148.8">1.843</text>
<text x="116.4" y="153.3">1.732</text>
<text x="193.7" y="152.8">46.81</text>
<text x="212.7" y="153.7">.250</text>
<text x="278.8" y="153.7">.250</text>
<text x="116.4" y="161.7">1.378</text>
<text x="116.4" y="157.4">44.00</text>
<text x="212.7" y="157.8">6.35</text>
<text x="278.8" y="157.8">6.35</text>
<text x="116.4" y="165.8">35.00</text>
<text x="118.3" y="170.2">.866</text>
<text x="117.4" y="174.2">22.00</text>
<text x="293.9" y="177.8">.827</text>
<text x="292.9" y="181.9">21.00</text>
<text x="118.3" y="186.2">.000</text>
<text x="120.8" y="190.3">0</text>
<text x="193.7" y="186.2">.000</text>
<text x="196.1" y="190.3">0</text>
<text x="246.3" y="196.3">1.685</text>
<text x="246.3" y="200.4">42.80</text>
<text x="77.7" y="209">4X 3.00</text>
<text x="83.4" y="204.9">.118</text>
<text x="132.3" y="204.9">1.181</text>
<text x="132.3" y="209">30.00TYP</text>
<text x="246.3" y="208.5">2.000</text>
<text x="66.3" y="212.4">.059</text>
<text x="246.3" y="212.5">50.80</text>
<text x="60.6" y="216.5">4X 1.50</text>
<text x="204.4" y="237.4">.256</text>
<text x="66.2" y="242.7">.394</text>
<text x="198.7" y="241.5">4X 6.50</text>
<text x="60.4" y="246.8">4X 10.00</text>
<text x="75.5" y="256.7">4X 0.50</text>
<text x="81.2" y="252.6">.020</text>
<text x="161.2" y="252.6">.125</text>
<text x="161.2" y="256.7">3.18</text>
<text x="170.6" y="256.7">TYP.</text>
</g>
<g font-size="3.5">
<text x="101.6" y="33.7">PLUS OPP SIDE</text>
<text x="338.7" y="202.9">NOTES:</text>
<text x="338.7" y="211.9">1. MATERIAL IS 2X2X1/4 6063 T6 ARCH. TUBE</text>
</g>
<g font-size="3.5" fill="#808000">
<text x="128.9" y="204.9">1.181</text>
<text x="128.9" y="209">30.00</text>
</g>
<g font-size="3.4">
<text x="350.2" y="229.5">TITLE:</text>
<text x="351.1" y="251.6">SIZE</text>
<text x="359.9" y="251.6">DWG. NO.</text>
<text x="408.9" y="251.7">REV</text>
<text x="351.2" y="265.2">SCALE: 1:1.25</text>
<text x="370.1" y="265.3">WEIGHT:</text>
<text x="396.9" y="265.2">SHEET 1 OF 2</text>
</g>
<text font-size="3.2" x="275.2" y="260.1">CLEAR ANODIZED</text>
<text font-size="2.4" x="272.2" y="219.7">UNLESS OTHERWISE SPECIFIED:</text>
<g font-size="2.2">
<text x="327.8" y="220.1">NAME</text>
<text x="340.3" y="220.2">DATE</text>
<text x="271.9" y="225.3">DIMENSIONS ARE IN MILLIMETERS</text>
<text x="271.9" y="227.9">TOLERANCES:</text>
<text x="307.2" y="224.9">DRAWN</text>
<text x="271.9" y="230.6">FRACTIONAL</text>
<text x="271.9" y="233.2">ANGULAR: MACH</text>
<text x="294.9" y="233.2">BEND</text>
<text x="307.3" y="229.8">CHECKED</text>
<text x="271.9" y="235.9">TWO PLACE DECIMAL</text>
<text x="271.9" y="238.5">THREE PLACE DECIMAL</text>
<text x="307.2" y="234.5">ENG APPR.</text>
<text x="307.3" y="239.2">MFG APPR.</text>
<text x="307.3" y="243.9">Q.A.</text>
<text x="307.3" y="248.1">COMMENTS:</text>
</g>
<text font-size="2.1" x="275.5" y="265.1">DO NOT SCALE DRAWING</text>
<g font-size="2">
<text x="271.6" y="244.1">INTERPRET GEOMETRIC</text>
<text x="271.5" y="250.2">MATERIAL</text>
<text x="271.6" y="246.6">TOLERANCING PER:</text>
<text x="271.5" y="257">FINISH</text>
</g>
</svg>
